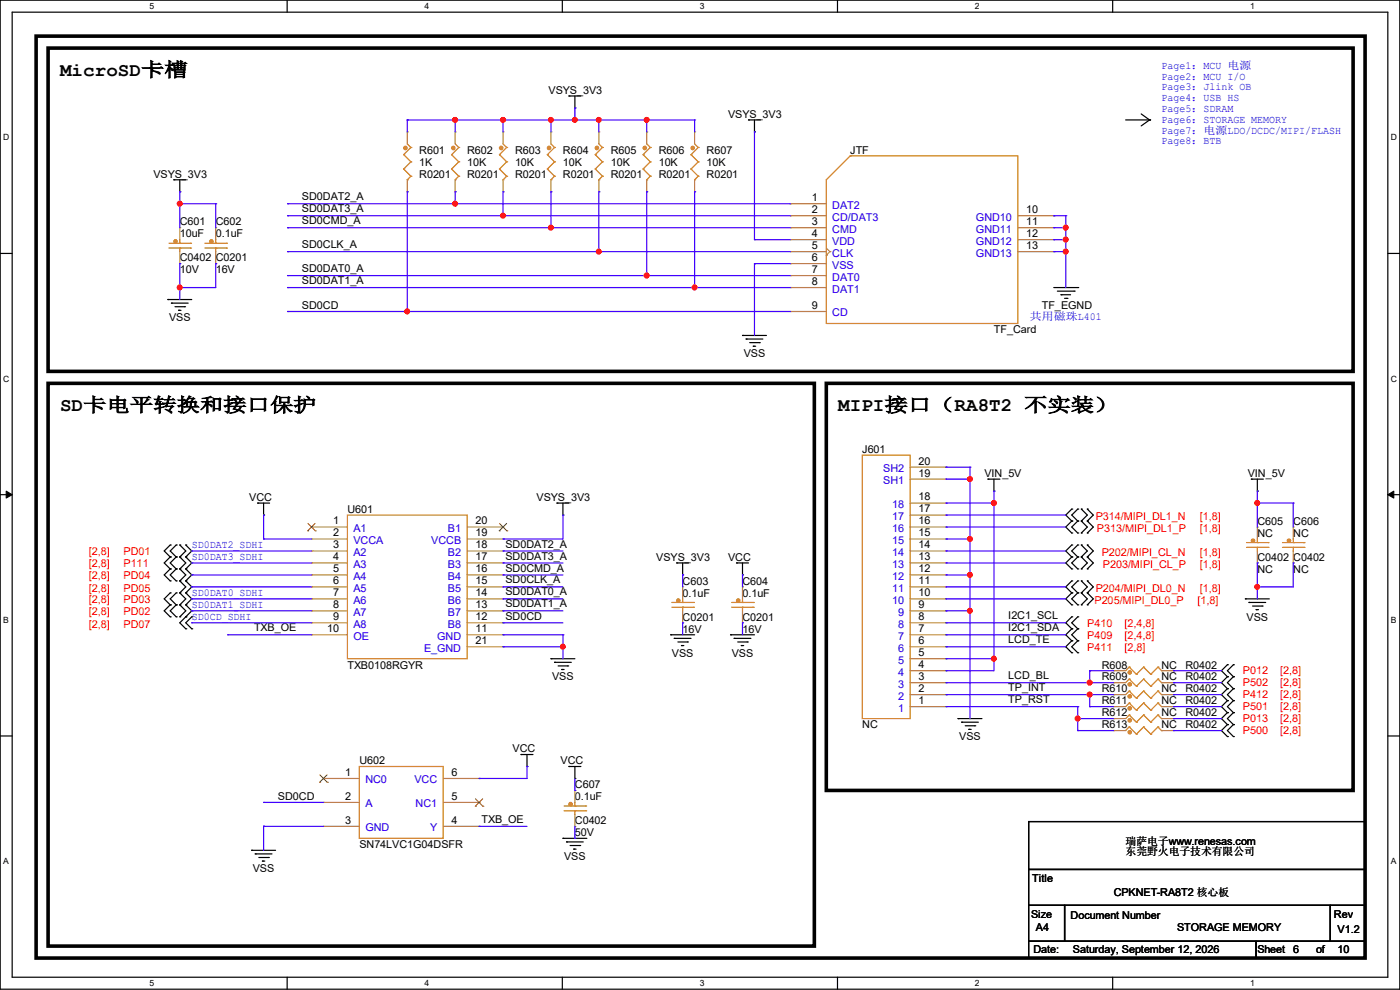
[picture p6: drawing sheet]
<svg xmlns="http://www.w3.org/2000/svg" width="297mm" height="210mm" viewBox="0 0 297 210" stroke-linecap="round" stroke-linejoin="round" font-family="sans-serif">
<path d="M0 0h297v209.8h-297zM2.6 2.6h291.8v204.7h-291.8z" fill="none" stroke="#000" stroke-width=".25"/>
<g fill="#fff">
<path d="M31.7 .3h1v2h-1z"/>
<path d="M31.7 207.6h1v1.9h-1z"/>
</g>
<path d="M60.9 0v2.6M60.9 207.3v2.5" fill="none" stroke="#000" stroke-width=".25"/>
<g fill="#fff">
<path d="M90.1 .3h1v2h-1z"/>
<path d="M90.1 207.6h1v1.9h-1z"/>
</g>
<path d="M119.3 0v2.6M119.3 207.3v2.5" fill="none" stroke="#000" stroke-width=".25"/>
<g fill="#fff">
<path d="M148.5 .3h.9v2h-.9z"/>
<path d="M148.5 207.6h.9v1.9h-.9z"/>
</g>
<path d="M177.7 0v2.6M177.7 207.3v2.5" fill="none" stroke="#000" stroke-width=".25"/>
<g fill="#fff">
<path d="M206.8 .3h1v2h-1z"/>
<path d="M206.8 207.6h1v1.9h-1z"/>
</g>
<path d="M236.1 0v2.6M236.1 207.3v2.5" fill="none" stroke="#000" stroke-width=".25"/>
<g fill="#fff">
<path d="M265.2 .3h1v2h-1z"/>
<path d="M265.2 207.6h1v1.9h-1z"/>
<path d="M.7 28.2h1.2v1.9h-1.2z"/>
<path d="M295.1 28.2h1.2v1.9h-1.2z"/>
<path d="M.7 79.3h1.2v2h-1.2z"/>
<path d="M295.1 79.3h1.2v2h-1.2z"/>
</g>
<path d="M0 53.8h2.6M294.4 53.8h2.6" fill="none" stroke="#000" stroke-width=".25"/>
<g fill="#fff">
<path d="M.7 130.5h1.2v2h-1.2z"/>
<path d="M295.1 130.5h1.1v2h-1.1z"/>
</g>
<path d="M0 104.9h2.6M294.4 104.9h2.6" fill="none" stroke="#000" stroke-width=".25"/>
<path d="M1.3 104.2l1.3 .7-1.3 .8zM294.4 104.9l1.3-.7v1.5z" fill="#000" stroke="#000" stroke-width=".21"/>
<g fill="#fff">
<path d="M.7 181.7h1.2v2h-1.2z"/>
<path d="M295.1 181.7h1.1v2h-1.1z"/>
</g>
<g fill="none" stroke="#000" stroke-width=".25">
<path d="M36.9 38.1h.1M36.9 38.1h2.5M38.1 38.1v2.6M120.7 20.4h.1M120.7 20.4h2.5M122 22.9h.1M122 20.4v2.5M158.8 25.4h.1M158.8 25.4h2.5M160.1 28h.1M160.1 25.4v2.6M238.8 25.4h5.1"/>
<path d="M242.1 24.2l1.8 1.2M243.9 25.4h.1M243.9 25.4l-1.8 1.3M38.1 40.7h.1M35.6 63.5h.1M35.6 63.5h5.1M36.4 64.3h.1M36.4 64.3h3.5M37.1 65.1h2.1M37.9 65.8h.1M37.9 65.8h.5M39.2 65.1h.1"/>
<path d="M157.5 71.2h.1M157.5 71.2h5.1M158.3 71.9h.1M158.3 71.9h3.5M159 72.7h2.1M159.8 73.4h.1M159.8 73.4h.5M161.1 72.7h.1M223.6 61h5M224.3 61.8h3.6M225.1 62.5h.1M225.1 62.5h2"/>
<path d="M225.8 63.3h.6M226.4 63.3h.1M227.9 61.8h.1M228.6 61h.1M36.1 115.6h.1M36.1 118.2h.1M36.1 115.6l-1.3 1.3 1.3 1.3M36.1 118.2l-1.3 1.2 1.3 1.3M37.4 118.2h.1M37.4 115.6h.1M37.4 115.6l-1.3 1.3 1.3 1.3M37.4 118.2l-1.3 1.2 1.3 1.3"/>
<path d="M38.1 118.2h.1M38.1 115.6h.1M38.1 115.6l1.3 1.3-1.3 1.3M38.1 118.2l1.3 1.2-1.3 1.3M39.4 115.6h.1M39.4 118.2h.1M39.4 115.6l1.3 1.3-1.3 1.3M39.4 118.2l1.3 1.2-1.3 1.3M54.7 106.7h.1M54.7 106.7h2.5M55.9 109.3h.1M55.9 106.7v2.6"/>
<path d="M118.2 106.7h.1M118.2 106.7h2.5M119.4 109.3h.1M119.4 106.7v2.6M143.6 119.4h.1M143.6 119.4h2.5M144.8 119.4v2.6M156.3 119.4h.1M156.3 119.4h2.5M157.5 119.4v2.6M209.6 101.6h.1M209.6 101.6h2.5"/>
<path d="M210.9 104.2h.1M210.9 101.6v2.6M227.4 118.2h.1M227.4 108h.1M227.4 110.5h.1M227.4 115.6h.1M227.4 113.1h.1M227.4 118.2l-1.3 1.2 1.3 1.3M227.4 108l-1.3 1.3 1.3 1.2M227.4 115.6l-1.3 1.3 1.3 1.3M227.4 110.5l-1.3 1.3 1.3 1.3M228.6 118.2h.1"/>
<path d="M228.6 110.5h.1M228.6 108h.1M228.6 115.6h.1M228.6 113.1h.1M228.6 118.2l-1.2 1.2 1.2 1.3M228.6 108l-1.2 1.3 1.2 1.2M228.6 115.6l-1.2 1.3 1.2 1.3M228.6 110.5l-1.2 1.3 1.2 1.3M229.4 118.2h.1M229.4 110.5h.1M229.4 108h.1M229.4 115.6h.1"/>
<path d="M229.4 113.1h.1M229.4 118.2l1.3 1.2-1.3 1.3M229.4 108l1.3 1.3-1.3 1.2M229.4 115.6l1.3 1.3-1.3 1.3M229.4 110.5l1.3 1.3-1.3 1.3M230.7 118.2h.1M230.7 108h.1M230.7 110.5h.1M230.7 115.6h.1M230.7 113.1h.1M230.7 118.2l1.2 1.2-1.2 1.3M230.7 108l1.2 1.3-1.2 1.2"/>
<path d="M230.7 115.6l1.2 1.3-1.2 1.3M230.7 110.5l1.2 1.3-1.2 1.3M265.5 101.6h.1M265.5 101.6h2.5M266.7 104.2h.1M266.7 101.6v2.6M36.1 120.7h.1M36.1 128.3h.1M36.1 130.9h.1M36.1 125.8h.1M36.1 123.2h.1M36.1 128.3l-1.3 1.3 1.3 1.3"/>
<path d="M36.1 125.8l-1.3 1.2 1.3 1.3M36.1 120.7l-1.3 1.3 1.3 1.2M37.4 120.7h.1M37.4 130.9h.1M37.4 128.3h.1M37.4 125.8h.1M37.4 123.2h.1M37.4 128.3l-1.3 1.3 1.3 1.3M37.4 125.8l-1.3 1.2 1.3 1.3M37.4 120.7l-1.3 1.3 1.3 1.2M38.1 120.7h.1M38.1 130.9h.1"/>
<path d="M38.1 128.3h.1M38.1 125.8h.1M38.1 123.2h.1M38.1 128.3l1.3 1.3-1.3 1.3M38.1 125.8l1.3 1.2-1.3 1.3M38.1 120.7l1.3 1.3-1.3 1.2M38.1 123.2l1.3 1.3-1.3 1.3M39.4 120.7h.1M39.4 128.3h.1M39.4 130.9h.1M39.4 125.8h.1M39.4 123.2h.1"/>
<path d="M39.4 133.4h.1M39.4 128.3l1.3 1.3-2.6 2.5 1.3 1.3M39.4 125.8l1.3 1.2-1.3 1.3M39.4 120.7l1.3 1.3-1.3 1.2M39.4 123.2l1.3 1.3-1.3 1.3M40.7 130.9h.1M40.7 133.4h.1M40.7 130.9l-1.3 1.2 1.3 1.3M116.9 139.7h.1M116.9 139.7h5.1M142.3 134.7h.1M142.3 134.7h5.1"/>
<path d="M143 135.4h.1M143 135.4h3.6M143.8 136.2h2M144.6 136.9h.1M144.6 136.9h.5M144.8 122h.1M145.8 136.2h.1M155 134.7h.1M155 134.7h5.1M155.7 135.4h.1M155.7 135.4h3.6M156.5 136.2h2"/>
<path d="M157.3 136.9h.1M157.3 136.9h.5M157.5 122h.1M158.5 136.2h.1M227.4 130.9h.1M227.4 133.4h.1M227.4 135.9h.1M227.4 138.5h.1M227.4 120.7h.1M227.4 125.8h.1M227.4 128.3h.1M227.4 123.2h.1"/>
<path d="M227.4 130.9l-1.3 1.2 1.3 1.3M227.4 133.4l-1.3 1.3 1.3 1.2M227.4 135.9l-1.3 1.3 1.3 1.3M227.4 125.8l-1.3 1.2 1.3 1.3M227.4 123.2l-1.3 1.3 1.3 1.3M228.6 133.4h.1M228.6 130.9h.1M228.6 135.9h.1M228.6 138.5h.1M228.6 120.7h.1M228.6 128.3h.1M228.6 125.8h.1"/>
<path d="M228.6 123.2h.1M228.6 130.9l-1.2 1.2 1.2 1.3M228.6 133.4l-1.2 1.3 1.2 1.2M228.6 135.9l-1.2 1.3 1.2 1.3M228.6 125.8l-1.2 1.2 1.2 1.3M228.6 123.2l-1.2 1.3 1.2 1.3M229.4 120.7h.1M229.4 128.3h.1M229.4 125.8h.1M229.4 123.2h.1M229.4 125.8l1.3 1.2-1.3 1.3M229.4 123.2l1.3 1.3-1.3 1.3"/>
<path d="M230.7 120.7h.1M230.7 125.8h.1M230.7 128.3h.1M230.7 123.2h.1M230.7 125.8l1.2 1.2-1.2 1.3M230.7 123.2l1.2 1.3-1.2 1.3M264.2 127h.1M264.2 127h5.1M265 127.8h.1M265 127.8h3.5M265.7 128.6h2.1M266.5 129.3h.1"/>
<path d="M266.5 129.3h.5M267.8 128.6h.1M0 156.1h2.6M117.6 140.5h.1M117.6 140.5h3.6M118.4 141.3h2M119.2 142h.1M119.2 142h.5M120.4 141.3h.1M203.2 152.4h.1M203.2 152.4h5.1M204 153.2h.1"/>
<path d="M204 153.2h3.6M204.8 154h2M205.5 154.7h.1M205.5 154.7h.5M206.8 154h.1M260.4 146.1h.1M260.4 148.6h.1M260.4 151.2h.1M260.4 153.7h.1M260.4 143.6h.1M260.4 141h.1M260.4 156.3h.1"/>
<path d="M260.4 146.1l-1.3 1.3 1.3 1.2M260.4 151.2l-1.3 1.2 1.3 1.3M260.4 143.6l-1.3 1.2 1.3 1.3M260.4 141l-1.3 1.3 1.3 1.3M260.4 153.7l-1.3 1.3 1.3 1.3M260.4 148.6l-1.3 1.3 1.3 1.3M261.7 148.6h.1M261.7 146.1h.1M261.7 153.7h.1M261.7 151.2h.1M261.7 143.6h.1M261.7 141h.1"/>
<path d="M261.7 156.3h.1M261.7 146.1l-1.3 1.3 1.3 1.2M261.7 151.2l-1.3 1.2 1.3 1.3M261.7 143.6l-1.3 1.2 1.3 1.3M261.7 141l-1.3 1.3 1.3 1.3M261.7 153.7l-1.3 1.3 1.3 1.3M261.7 148.6l-1.3 1.3 1.3 1.3M294.4 156.1h2.6M110.5 160.1h.1M110.5 160.1h2.6M111.8 162.6h.1M111.8 160.1v2.5"/>
<path d="M119.4 177.8h.1M119.4 177.8h5.1M120.2 178.6h.1M120.2 178.6h3.5M120.7 162.6h.1M120.7 162.6h2.5M120.9 179.4h2.1M122 165.1h.1M122 162.6v2.5M123 179.4h.1M218.2 174.3h71.4v10.1h-71.4zM53.4 180.4h.1"/>
<path d="M53.4 180.4h5.1M54.1 181.1h.1M54.1 181.1h3.6M54.9 181.9h2M55.7 182.7h.1M55.7 182.7h.5M56.9 181.9h.1M121.7 180.1h.1M121.7 180.1h.5M218.2 184.4h71.4v7.7h-71.4zM218.2 192.1h7.6v7.6h-7.6zM218.2 199.7h48.3v3.5h-48.3z"/>
<path d="M225.8 192.1h56.4v7.6h-56.4zM266.5 199.7h23.1v3.5h-23.1zM282.2 192.1h7.4v7.6h-7.4z"/>
</g>
<path d="M7.7 7.7h281.9v195.5h-281.9zM10.2 10.2h276.9v68.6h-276.9zM10.2 81.3h162.6v119.4h-162.6zM175.3 81.3h111.8v86.4h-111.8z" fill="none" stroke="#000" stroke-width=".76"/>
<g fill="none" stroke="#cc8006" stroke-width=".25">
<path d="M85.6 32.8h.1M85.6 35.9h.1M85.6 32.8l1.6 1.5M85.6 35.9l1.6 1.5M86.4 38.1h.1M86.4 30.5l.8 .8M87.2 31.3h.1M87.2 34.3h.1M87.2 37.4h.1M87.2 31.3l-1.6 1.5M87.2 34.3l-1.6 1.6M87.2 37.4l-.8 .7"/>
<path d="M95.8 32.8h.1M95.8 35.9h.1M95.8 32.8l1.5 1.5M95.8 35.9l1.5 1.5M96.6 38.1h.1M96.6 30.5l.7 .8M97.3 31.3h.1M97.3 34.3h.1M97.3 37.4h.1M97.3 31.3l-1.5 1.5M97.3 34.3l-1.5 1.6M97.3 37.4l-.7 .7"/>
<path d="M106 32.8h.1M106 35.9h.1M106 32.8l1.5 1.5M106 35.9l1.5 1.5M106.7 38.1h.1M106.7 30.5l.8 .8M107.5 31.3h.1M107.5 34.3h.1M107.5 37.4h.1M107.5 31.3l-1.5 1.5M107.5 34.3l-1.5 1.6M107.5 37.4l-.8 .7"/>
<path d="M116.1 32.8h.1M116.1 35.9h.1M116.1 32.8l1.5 1.5M116.1 35.9l1.5 1.5M116.9 38.1h.1M116.9 30.5l.7 .8M117.6 31.3h.1M117.6 34.3h.1M117.6 37.4h.1M117.6 31.3l-1.5 1.5M117.6 34.3l-1.5 1.6M117.6 37.4l-.7 .7"/>
<path d="M126.3 32.8h.1M126.3 35.9h.1M126.3 32.8l1.5 1.5M126.3 35.9l1.5 1.5M127 38.1h.1M127 30.5l.8 .8M127.8 31.3h.1M127.8 34.3h.1M127.8 37.4h.1M127.8 31.3l-1.5 1.5M127.8 34.3l-1.5 1.6M127.8 37.4l-.8 .7"/>
<path d="M136.4 32.8h.1M136.4 35.9h.1M136.4 32.8l1.6 1.5M136.4 35.9l1.6 1.5M137.2 38.1h.1M137.2 30.5l.8 .8M138 31.3h.1M138 34.3h.1M138 37.4h.1M138 31.3l-1.6 1.5M138 34.3l-1.6 1.6M138 37.4l-.8 .7"/>
<path d="M146.6 32.8h.1M146.6 35.9h.1M146.6 32.8l1.5 1.5M146.6 35.9l1.5 1.5M147.4 38.1h.1M147.4 30.5l.7 .8M148.1 31.3h.1M148.1 34.3h.1M148.1 37.4h.1M148.1 31.3l-1.5 1.5M148.1 34.3l-1.5 1.6M148.1 37.4l-.7 .7"/>
<path d="M175.3 38.1l5.1-5h35.5v35.5h-40.6zM180.4 33.1h.1M35.9 52.6h4.5M35.9 51.6h4.5M38.1 52.6h.1M38.1 51.6h.1M38.1 50.8v.8M38.1 52.6v.8M40.4 52.6h.1M40.4 51.6h.1M43.5 52.6h4.5M43.5 51.6h4.5"/>
<path d="M45.8 52.6h.1M45.8 51.6h.1M45.8 50.8v.8M45.8 52.6v.8M48 52.6h.1M48 51.6h.1M182.9 96.6h10.2v55.8h-10.2zM73.7 109.3h25.4v30.4h-25.4zM264.5 116.1h4.5M264.5 115.1h4.5M266.7 116.1h.1M266.7 115.1h.1"/>
<path d="M266.7 114.3v.8M266.7 116.1v.8M269 116.1h.1M269 115.1h.1M272.1 116.1h4.5M272.1 115.1h4.5M274.4 116.1h.1M274.4 115.1h.1M274.4 114.3v.8M274.4 116.1v.8M276.6 116.1h.1M276.6 115.1h.1"/>
<path d="M142.5 128.8h4.6M142.5 127.8h4.6M144.8 128.8h.1M144.8 127.8h.1M144.8 127v.8M144.8 128.8v.8M147.1 128.8h.1M147.1 127.8h.1M155.2 128.8h4.6M155.2 127.8h4.6M157.5 128.8h.1M157.5 127.8h.1"/>
<path d="M157.5 127v.8M157.5 128.8v.8M159.8 128.8h.1M159.8 127.8h.1M239.6 144.1h.1M239.6 149.1h.1M239.6 154.2h.1M239.6 141.5h.1M239.6 146.6h.1M239.6 151.7h.1M239.6 144.1l-.8 .7M239.6 144.1l1.5 1.5"/>
<path d="M239.6 149.1l-.8 .8M239.6 149.1l1.5 1.6M239.6 154.2l-.8 .8M239.6 154.2l1.5 1.5M239.6 141.5l-.8 .8M239.6 141.5l1.5 1.5M239.6 146.6l-.8 .8M239.6 146.6l1.5 1.5M239.6 151.7l-.8 .7M239.6 151.7l1.5 1.5M241.1 145.6h.1M241.1 150.7h.1"/>
<path d="M241.1 155.7h.1M241.1 143h.1M241.1 148.1h.1M241.1 153.2h.1M242.6 144.1h.1M242.6 149.1h.1M242.6 154.2h.1M242.6 141.5h.1M242.6 146.6h.1M242.6 151.7h.1M242.6 144.1l-1.5 1.5M242.6 144.1l1.5 1.5"/>
<path d="M242.6 149.1l-1.5 1.6M242.6 149.1l1.5 1.6M242.6 154.2l-1.5 1.5M242.6 154.2l1.5 1.5M242.6 141.5l-1.5 1.5M242.6 141.5l1.5 1.5M242.6 146.6l-1.5 1.5M242.6 146.6l1.5 1.5M242.6 151.7l-1.5 1.5M242.6 151.7l1.5 1.5M244.1 145.6h.1M244.1 150.7h.1"/>
<path d="M244.1 155.7h.1M244.1 143h.1M244.1 148.1h.1M244.1 153.2h.1M245.7 144.1h.1M245.7 149.1h.1M245.7 154.2h.1M245.7 141.5h.1M245.7 146.6h.1M245.7 151.7h.1M245.7 144.1l-1.6 1.5M245.7 144.1l.7 .7"/>
<path d="M245.7 149.1l-1.6 1.6M245.7 149.1l.7 .8M245.7 154.2l-1.6 1.5M245.7 154.2l.7 .8M245.7 141.5l-1.6 1.5M245.7 141.5l.7 .8M245.7 146.6l-1.6 1.5M245.7 146.6l.7 .8M245.7 151.7l-1.6 1.5M245.7 151.7l.7 .7M246.4 144.8h.1M246.4 149.9h.1"/>
<path d="M246.4 155h.1M246.4 142.3h.1M246.4 147.4h.1M246.4 152.4h.1M76.2 162.6h17.8v15.2h-17.8zM119.7 172h4.5M119.7 171h4.5M122 172h.1M122 171h.1M122 170.2v.8M122 172v.8M124.2 172h.1"/>
<path d="M124.2 171h.1"/>
</g>
<g fill="#cc8006" stroke="#cc8006" stroke-width=".25">
<circle cx="239.7" cy="145.2" r=".36"/>
<circle cx="37.2" cy="51.2" r=".36"/>
<circle cx="126.6" cy="31.4" r=".36"/>
<circle cx="239.7" cy="150.3" r=".36"/>
<circle cx="147" cy="31.4" r=".36"/>
<circle cx="239.7" cy="155.3" r=".36"/>
<circle cx="86" cy="31.4" r=".36"/>
<circle cx="106.3" cy="31.4" r=".36"/>
<circle cx="156.6" cy="127.4" r=".36"/>
<circle cx="136.8" cy="31.4" r=".36"/>
<circle cx="239.7" cy="142.6" r=".36"/>
<circle cx="121.1" cy="170.6" r=".36"/>
<circle cx="239.7" cy="147.7" r=".36"/>
<circle cx="273.5" cy="114.7" r=".36"/>
<circle cx="143.9" cy="127.4" r=".36"/>
<circle cx="96.2" cy="31.4" r=".36"/>
<circle cx="44.9" cy="51.2" r=".36"/>
<circle cx="239.7" cy="152.8" r=".36"/>
<circle cx="116.5" cy="31.4" r=".36"/>
<circle cx="265.8" cy="114.7" r=".36"/>
</g>
<g fill="none" stroke="#a84" stroke-width=".25">
<path d="M86.4 28h.1M86.4 28v2.5M86.4 38.1v2.6M96.6 28h.1M96.6 28v2.5M96.6 38.1v2.6M106.7 28h.1M106.7 28v2.5M106.7 38.1v2.6M116.9 28h.1M116.9 28v2.5M116.9 38.1v2.6"/>
<path d="M127 28h.1M127 28v2.5M127 38.1v2.6M137.2 28h.1M137.2 28v2.5M137.2 38.1v2.6M147.4 28h.1M147.4 28v2.5M147.4 38.1v2.6M38.1 48.3h.1M38.1 55.9h.1M38.1 48.3v2.5"/>
<path d="M38.1 53.4v2.5M45.8 48.3h.1M45.8 55.9h.1M45.8 48.3v2.5M45.8 53.4v2.5M86.4 40.7h.1M96.6 40.7h.1M106.7 40.7h.1M116.9 40.7h.1M127 40.7h.1M137.2 40.7h.1M147.4 40.7h.1"/>
<path d="M167.7 43.2h.1M167.7 45.8h.1M167.7 48.3h.1M167.7 50.8h.1M167.7 53.4h.1M167.7 55.9h.1M167.7 58.5h.1M167.7 43.2h7.6M167.7 45.8h7.6M167.7 48.3h7.6M167.7 50.8h7.6M167.7 53.4h7.6"/>
<path d="M167.7 55.9h7.6M167.7 58.5h7.6M175.3 54.1h.1M175.3 52.6l.8 .8M176.1 53.4h.1M176.1 53.4l-.8 .7M215.9 45.8h7.7M215.9 48.3h7.7M215.9 50.8h7.7M215.9 53.4h7.7M223.6 50.8h.1M223.6 48.3h.1"/>
<path d="M223.6 45.8h.1M223.6 53.4h.1M167.7 61h.1M167.7 66.1h.1M167.7 61h7.6M167.7 66.1h7.6M193.1 99.1h7.6M200.7 99.1h.1M66.1 111.8h.1M66.1 114.3h.1M66.1 116.9h.1M66.1 119.4h.1"/>
<path d="M66.1 119.4h7.6M66.1 116.9h7.6M66.1 114.3h7.6M66.1 111.8h7.6M99.1 119.4h7.6M99.1 116.9h7.6M99.1 114.3h7.6M99.1 111.8h7.6M106.7 119.4h.1M106.7 116.9h.1M106.7 114.3h.1M106.7 111.8h.1"/>
<path d="M193.1 119.4h7.6M193.1 116.9h7.6M193.1 114.3h7.6M193.1 111.8h7.6M193.1 109.3h7.6M193.1 106.7h7.6M193.1 101.6h7.6M200.7 119.4h.1M200.7 116.9h.1M200.7 114.3h.1M200.7 111.8h.1M200.7 109.3h.1"/>
<path d="M200.7 106.7h.1M200.7 101.6h.1M266.7 111.8h.1M266.7 119.4h.1M266.7 111.8v2.5M266.7 116.9v2.5M274.4 111.8h.1M274.4 119.4h.1M274.4 111.8v2.5M274.4 116.9v2.5M66.1 122h.1M66.1 124.5h.1"/>
<path d="M66.1 127h.1M66.1 129.6h.1M66.1 132.1h.1M66.1 134.7h.1M66.1 134.7h7.6M66.1 132.1h7.6M66.1 129.6h7.6M66.1 127h7.6M66.1 124.5h7.6M66.1 122h7.6M99.1 137.2h7.6M99.1 134.7h7.6"/>
<path d="M99.1 132.1h7.6M99.1 129.6h7.6M99.1 127h7.6M99.1 124.5h7.6M99.1 122h7.6M106.7 134.7h.1M106.7 132.1h.1M106.7 129.6h.1M106.7 127h.1M106.7 124.5h.1M106.7 122h.1M106.7 137.2h.1"/>
<path d="M144.8 124.5h.1M144.8 132.1h.1M144.8 124.5v2.5M144.8 129.6v2.5M157.5 124.5h.1M157.5 132.1h.1M157.5 124.5v2.5M157.5 129.6v2.5M193.1 139.7h7.6M193.1 137.2h7.6M193.1 134.7h7.6M193.1 132.1h7.6"/>
<path d="M193.1 129.6h7.6M193.1 127h7.6M193.1 124.5h7.6M193.1 122h7.6M200.7 139.7h.1M200.7 137.2h.1M200.7 134.7h.1M200.7 132.1h.1M200.7 129.6h.1M200.7 127h.1M200.7 124.5h.1M200.7 122h.1"/>
<path d="M193.1 144.8h7.6M193.1 149.9h7.6M193.1 147.4h7.6M193.1 142.3h7.6M200.7 149.9h.1M200.7 147.4h.1M200.7 144.8h.1M200.7 142.3h.1M236.3 144.8h.1M236.3 149.9h.1M236.3 155h.1M236.3 142.3h.1"/>
<path d="M236.3 147.4h.1M236.3 152.4h.1M236.3 144.8h2.5M236.3 149.9h2.5M236.3 147.4h2.5M236.3 142.3h2.5M236.3 155h2.5M236.3 152.4h2.5M246.4 144.8h2.6M246.4 149.9h2.6M246.4 147.4h2.6M246.4 142.3h2.6"/>
<path d="M246.4 155h2.6M246.4 152.4h2.6M249 144.8h.1M249 149.9h.1M249 155h.1M249 142.3h.1M249 147.4h.1M249 152.4h.1M68.6 165.1h.1M68.6 170.2h.1M68.6 175.3h.1M68.6 165.1h7.6"/>
<path d="M68.6 170.2h7.6M68.6 175.3h7.6M94 165.1h7.6M94 170.2h7.6M94 175.3h7.6M101.6 175.3h.1M101.6 170.2h.1M101.6 165.1h.1M122 167.7h.1M122 175.3h.1M122 167.7v2.5M122 172.8v2.5"/>
</g>
<g fill="none" stroke="#804000" stroke-width=".21">
<path d="M65.3 112.6h.1M65.3 111l1.6 1.6M66.8 111l-1.5 1.6M66.9 112.6h.1M105.9 112.6h.1M106 111l1.5 1.6M107.5 111l-1.6 1.6M107.5 112.6h.1M67.8 165.9h.1M67.9 164.4l1.5 1.5M69.4 164.4l-1.6 1.5M69.4 165.9h.1"/>
<path d="M100.8 171h.1M100.9 169.5l1.5 1.5M102.4 169.5l-1.6 1.5M102.4 171h.1"/>
</g>
<g fill="none" stroke="#4200ff" stroke-width=".25">
<path d="M86.4 25.4h.1M86.4 25.4h61M86.4 25.4v2.6M96.6 25.4h.1M96.6 25.4v2.6M106.7 25.4h.1M106.7 25.4v2.6M116.9 25.4h.1M116.9 25.4v2.6M122 22.9h.1M122 25.4h.1M122 22.9v2.5"/>
<path d="M127 25.4h.1M127 25.4v2.6M137.2 25.4h.1M137.2 25.4v2.6M147.4 25.4h.1M147.4 25.4v2.6M160.1 28h.1M160.1 28v22.8M38.1 43.2h.1M38.1 40.7h.1M38.1 55.9h.1M38.1 43.2h7.7"/>
<path d="M38.1 40.7v7.6M38.1 55.9v7.6M45.8 43.2h.1M45.8 55.9h.1M45.8 55.9v5.1h-7.7M45.8 43.2v5.1M61 43.2h.1M61 45.8h.1M61 48.3h.1M61 53.4h.1M61 58.5h.1M61 43.2h106.7"/>
<path d="M61 45.8h106.7M61 48.3h106.7M61 53.4h106.7M61 58.5h106.7M86.4 40.7h.1M86.4 40.7v25.4M96.6 43.2h.1M96.6 40.7h.1M96.6 40.7v2.5M106.7 45.8h.1M106.7 40.7h.1M106.7 40.7v5.1"/>
<path d="M116.9 48.3h.1M116.9 40.7h.1M116.9 40.7v7.6M127 53.4h.1M127 40.7h.1M127 40.7v12.7M137.2 40.7h.1M137.2 58.5h.1M137.2 40.7v17.8M147.4 40.7h.1M147.4 40.7v20.3M160.1 55.9h.1"/>
<path d="M160.1 50.8h.1M160.1 55.9v15.3M160.1 55.9h7.6M160.1 50.8h7.6M223.6 48.3h.1M223.6 45.8h.1M223.6 53.4h.1M223.6 50.8h.1M223.6 45.8h2.5M223.6 48.3h2.5M223.6 53.4h2.5M223.6 50.8h2.5"/>
<path d="M226.1 48.3h.1M226.1 45.8h.1M226.1 53.4h.1M226.1 50.8h.1M226.1 45.8v15.2M38.1 61h.1M61 61h.1M61 66.1h.1M61 61h106.7M61 66.1h106.7M86.4 66.1h.1M147.4 61h.1"/>
<path d="M200.7 99.1h.1M200.7 99.1h5.1M205.8 99.1h.1M205.8 99.1v53.3M40.7 116.9h.1M40.7 119.4h.1M40.7 116.9h25.4M40.7 119.4h25.4M55.9 114.3h.1M55.9 109.3h.1M55.9 114.3h10.2M55.9 109.3v5"/>
<path d="M106.7 119.4h.1M106.7 116.9h.1M106.7 114.3h.1M106.7 116.9h12.7M106.7 119.4h12.7M119.4 109.3h.1M119.4 109.3v5h-12.7M200.7 114.3h.1M200.7 109.3h.1M200.7 111.8h.1M200.7 106.7h.1M200.7 116.9h.1"/>
<path d="M200.7 119.4h.1M200.7 101.6h.1M200.7 114.3h5.1M200.7 109.3h25.4M200.7 111.8h25.4M200.7 106.7h10.2M200.7 116.9h25.4M200.7 119.4h25.4M200.7 101.6h5.1M205.8 114.3h.1M205.8 101.6h.1M210.9 106.7h.1"/>
<path d="M210.9 104.2h.1M210.9 104.2v38.1h-10.2M266.7 106.7h.1M266.7 104.2h.1M266.7 119.4h.1M266.7 106.7h7.7M266.7 104.2v7.6M266.7 119.4v7.6M274.4 119.4h.1M274.4 106.7h.1M274.4 119.4v5.1h-7.7M274.4 106.7v5.1"/>
<path d="M40.7 122h.1M40.7 124.5h.1M40.7 127h.1M40.7 129.6h.1M40.7 132.1h.1M40.7 129.6h25.4M40.7 122h25.4M40.7 124.5h25.4M40.7 127h25.4M40.7 132.1h25.4M48.3 134.7h.1M48.3 134.7h17.8"/>
<path d="M106.7 134.7h.1M106.7 137.2h.1M106.7 124.5h.1M106.7 127h.1M106.7 129.6h.1M106.7 122h.1M106.7 132.1h.1M106.7 129.6h12.7M106.7 122h12.7M106.7 137.2h12.7M106.7 124.5h12.7M106.7 127h12.7"/>
<path d="M106.7 132.1h12.7M106.7 134.7h12.7M119.4 134.7h.1M119.4 137.2h.1M119.4 134.7v5M144.8 122h.1M144.8 132.1h.1M144.8 122v2.5M144.8 132.1v2.6M157.5 132.1h.1M157.5 122h.1M157.5 122v2.5"/>
<path d="M157.5 132.1v2.6M200.7 129.6h.1M200.7 122h.1M200.7 137.2h.1M200.7 124.5h.1M200.7 127h.1M200.7 132.1h.1M200.7 134.7h.1M200.7 139.7h.1M200.7 129.6h5.1M200.7 122h5.1M200.7 137.2h25.4"/>
<path d="M200.7 124.5h25.4M200.7 127h25.4M200.7 132.1h25.4M200.7 134.7h25.4M200.7 139.7h10.2M205.8 129.6h.1M205.8 122h.1M210.9 139.7h.1M266.7 124.5h.1M200.7 142.3h.1M200.7 149.9h.1M200.7 144.8h.1"/>
<path d="M200.7 147.4h.1M200.7 144.8h35.6M200.7 149.9h27.9M200.7 147.4h35.6M228.6 149.9h.1M228.6 155h.1M228.6 152.4h.1M228.6 149.9v5.1M228.6 155h7.7M228.6 152.4h7.7M231.2 142.3h.1M231.2 144.8h.1"/>
<path d="M231.2 149.9h.1M231.2 147.4h.1M231.2 142.3h5.1M231.2 142.3v2.5M231.2 147.4v2.5M231.2 149.9h5.1M249 144.8h.1M249 142.3h.1M249 147.4h.1M249 152.4h.1M249 149.9h.1M249 155h.1"/>
<path d="M249 142.3h10.1M249 144.8h10.1M249 149.9h10.1M249 147.4h10.1M249 155h10.1M249 152.4h10.1M55.9 175.3h.1M55.9 170.2h.1M55.9 175.3v5.1M55.9 175.3h12.7M55.9 170.2h12.7M101.6 165.1h.1"/>
<path d="M101.6 175.3h.1M101.6 175.3h10.2M111.8 162.6h.1M111.8 162.6v2.5h-10.2M122 177.8h.1M122 167.7h.1M122 165.1v2.6M122 175.3v2.5"/>
</g>
<g fill="#f00" stroke="#f00" stroke-width=".25">
<circle cx="38.1" cy="43.2" r=".49"/>
<circle cx="38.1" cy="61" r=".49"/>
<circle cx="116.9" cy="25.4" r=".49"/>
<circle cx="106.7" cy="25.4" r=".49"/>
<circle cx="96.5" cy="43.2" r=".49"/>
<circle cx="116.9" cy="48.3" r=".49"/>
<circle cx="106.7" cy="45.7" r=".49"/>
<circle cx="127" cy="53.4" r=".49"/>
<circle cx="137.2" cy="58.4" r=".49"/>
<circle cx="127" cy="25.4" r=".49"/>
<circle cx="137.2" cy="25.4" r=".49"/>
<circle cx="226.1" cy="48.3" r=".49"/>
<circle cx="226.1" cy="53.4" r=".49"/>
<circle cx="226.1" cy="50.8" r=".49"/>
<circle cx="147.3" cy="61" r=".49"/>
<circle cx="86.4" cy="66.1" r=".49"/>
<circle cx="121.9" cy="25.4" r=".49"/>
<circle cx="96.5" cy="25.4" r=".49"/>
<circle cx="205.8" cy="129.6" r=".49"/>
<circle cx="205.8" cy="121.9" r=".49"/>
<circle cx="210.8" cy="139.7" r=".49"/>
<circle cx="210.8" cy="106.7" r=".49"/>
<circle cx="231.2" cy="144.8" r=".49"/>
<circle cx="231.2" cy="147.3" r=".49"/>
<circle cx="266.7" cy="106.7" r=".49"/>
<circle cx="266.7" cy="124.5" r=".49"/>
<circle cx="228.6" cy="152.4" r=".49"/>
<circle cx="205.8" cy="114.3" r=".49"/>
<circle cx="205.8" cy="101.6" r=".49"/>
<circle cx="119.4" cy="137.2" r=".49"/>
</g>
<g font-size="4.1">
<text x="12.7" y="16.2">MicroSD卡槽</text>
<text x="12.7" y="87.3">SD卡电平转换和接口保护</text>
<text x="177.8" y="87.3">MIPI接口（RA8T2 不实装）</text>
</g>
<g font-size="2.3" fill="#00f">
<text x="246.4" y="14.6">Page1：MCU 电源</text>
<text x="246.4" y="16.9">Page2：MCU I/O</text>
<text x="246.4" y="19.2">Page3：Jlink OB</text>
<text x="246.4" y="21.5">Page4：USB HS</text>
<text x="246.4" y="23.7">Page5：SDRAM</text>
<text x="246.4" y="26">Page6：STORAGE MEMORY</text>
<text x="246.4" y="28.3">Page7：电源LDO/DCDC/MIPI/FLASH</text>
<text x="246.4" y="30.6">Page8：BTB</text>
<text x="218.5" y="67.9">共用磁珠L401</text>
<text x="40.7" y="118.7">SD0DAT3_SDHI</text>
<text x="40.7" y="116.2">SD0DAT2_SDHI</text>
<text x="40.7" y="126.4">SD0DAT0_SDHI</text>
<text x="40.7" y="128.9">SD0DAT1_SDHI</text>
<text x="40.7" y="131.4">SD0CD_SDHI</text>
</g>
<g font-size="2.3">
<text x="116.4" y="19.9">VSYS_3V3</text>
<text x="154.5" y="25">VSYS_3V3</text>
<text x="88.9" y="32.6">R601</text>
<text x="88.9" y="35.1">1K</text>
<text x="99.1" y="32.6">R602</text>
<text x="99.1" y="35.1">10K</text>
<text x="109.3" y="32.6">R603</text>
<text x="109.3" y="35.1">10K</text>
<text x="119.4" y="32.6">R604</text>
<text x="119.4" y="35.1">10K</text>
<text x="129.6" y="32.6">R605</text>
<text x="129.6" y="35.1">10K</text>
<text x="139.7" y="32.6">R606</text>
<text x="139.7" y="35.1">10K</text>
<text x="149.9" y="32.6">R607</text>
<text x="149.9" y="35.1">10K</text>
<text x="180.4" y="32.6">JTF</text>
<text x="32.6" y="37.7">VSYS_3V3</text>
<text x="88.9" y="37.7">R0201</text>
<text x="99.1" y="37.7">R0201</text>
<text x="109.3" y="37.7">R0201</text>
<text x="119.4" y="37.7">R0201</text>
<text x="129.6" y="37.7">R0201</text>
<text x="139.7" y="37.7">R0201</text>
<text x="149.9" y="37.7">R0201</text>
<text x="38.1" y="47.8">C601</text>
<text x="45.8" y="47.8">C602</text>
<text x="64.1" y="42.5">SD0DAT2_A</text>
<text x="64.1" y="45">SD0DAT3_A</text>
<text x="64.1" y="47.6">SD0CMD_A</text>
<text x="172.3" y="42.7">1</text>
<text x="172.3" y="45.2">2</text>
<text x="172.3" y="47.8">3</text>
<text x="217.7" y="47.8">11</text>
<text x="217.7" y="45.2">10</text>
<text x="38.1" y="50.4">10uF</text>
<text x="45.8" y="50.4">0.1uF</text>
<text x="64.1" y="52.7">SD0CLK_A</text>
<text x="172.3" y="50.3">4</text>
<text x="172.3" y="52.8">5</text>
<text x="217.7" y="50.3">12</text>
<text x="217.7" y="52.8">13</text>
<text x="38.1" y="55.5">C0402</text>
<text x="38.1" y="58">10V</text>
<text x="45.8" y="55.5">C0201</text>
<text x="45.8" y="58">16V</text>
<text x="64.1" y="57.7">SD0DAT0_A</text>
<text x="172.3" y="55.4">6</text>
<text x="172.3" y="57.9">7</text>
<text x="64.1" y="60.3">SD0DAT1_A</text>
<text x="64.1" y="65.6">SD0CD</text>
<text x="172.3" y="60.5">8</text>
<text x="172.3" y="65.5">9</text>
<text x="221" y="65.6">TF_EGND</text>
<text x="35.9" y="68.2">VSS</text>
<text x="210.9" y="70.7">TF_Card</text>
<text x="157.8" y="75.8">VSS</text>
<text x="182.9" y="96.1">J601</text>
<text x="194.9" y="101.1">19</text>
<text x="194.9" y="98.6">20</text>
<text x="208.8" y="101.2">VIN_5V</text>
<text x="264.7" y="101.2">VIN_5V</text>
<text x="52.9" y="106.3">VCC</text>
<text x="113.8" y="106.3">VSYS_3V3</text>
<text x="194.9" y="106.2">18</text>
<text x="70.7" y="111.3">1</text>
<text x="70.7" y="113.8">2</text>
<text x="73.7" y="108.8">U601</text>
<text x="100.9" y="113.8">19</text>
<text x="100.9" y="111.3">20</text>
<text x="194.9" y="113.8">15</text>
<text x="194.9" y="111.3">16</text>
<text x="194.9" y="108.7">17</text>
<text x="266.7" y="111.3">C605</text>
<text x="266.7" y="113.9">NC</text>
<text x="274.4" y="111.3">C606</text>
<text x="274.4" y="113.9">NC</text>
<text x="70.7" y="116.3">3</text>
<text x="70.7" y="118.9">4</text>
<text x="100.9" y="118.9">17</text>
<text x="100.9" y="116.3">18</text>
<text x="107.2" y="118.7">SD0DAT3_A</text>
<text x="107.2" y="116.2">SD0DAT2_A</text>
<text x="139.2" y="119">VSYS_3V3</text>
<text x="154.5" y="119">VCC</text>
<text x="194.9" y="118.9">13</text>
<text x="194.9" y="116.3">14</text>
<text x="266.7" y="119">C0402</text>
<text x="274.4" y="119">C0402</text>
<text x="70.7" y="121.4">5</text>
<text x="70.7" y="124">6</text>
<text x="100.9" y="124">15</text>
<text x="100.9" y="121.4">16</text>
<text x="107.2" y="123.8">SD0CLK_A</text>
<text x="107.2" y="121.2">SD0CMD_A</text>
<text x="144.8" y="124">C603</text>
<text x="157.5" y="124">C604</text>
<text x="194.9" y="124">11</text>
<text x="194.9" y="121.4">12</text>
<text x="266.7" y="121.5">NC</text>
<text x="274.4" y="121.5">NC</text>
<text x="70.7" y="126.5">7</text>
<text x="70.7" y="129">8</text>
<text x="70.7" y="131.6">9</text>
<text x="100.9" y="131.6">12</text>
<text x="100.9" y="129">13</text>
<text x="100.9" y="126.5">14</text>
<text x="107.2" y="126.3">SD0DAT0_A</text>
<text x="107.2" y="128.9">SD0DAT1_A</text>
<text x="107.2" y="131.6">SD0CD</text>
<text x="144.8" y="126.6">0.1uF</text>
<text x="144.8" y="131.7">C0201</text>
<text x="157.5" y="126.6">0.1uF</text>
<text x="157.5" y="131.7">C0201</text>
<text x="194.9" y="131.6">8</text>
<text x="194.9" y="129">9</text>
<text x="194.9" y="126.5">10</text>
<text x="213.9" y="131.4">I2C1_SCL</text>
<text x="264.5" y="131.7">VSS</text>
<text x="53.9" y="133.9">TXB_OE</text>
<text x="69.4" y="134.1">10</text>
<text x="100.9" y="134.1">11</text>
<text x="100.9" y="136.7">21</text>
<text x="144.8" y="134.2">16V</text>
<text x="157.5" y="134.2">16V</text>
<text x="194.9" y="136.7">6</text>
<text x="194.9" y="134.1">7</text>
<text x="213.9" y="136.5">LCD_TE</text>
<text x="213.9" y="133.9">I2C1_SDA</text>
<text x="73.7" y="141.8">TXB0108RGYR</text>
<text x="142.5" y="139.3">VSS</text>
<text x="155.2" y="139.3">VSS</text>
<text x="194.9" y="141.7">4</text>
<text x="194.9" y="139.2">5</text>
<text x="233.7" y="141.8">R608</text>
<text x="246.4" y="141.8">NC</text>
<text x="251.5" y="141.8">R0402</text>
<text x="117.1" y="144.4">VSS</text>
<text x="194.9" y="149.4">1</text>
<text x="194.9" y="146.8">2</text>
<text x="194.9" y="144.3">3</text>
<text x="213.9" y="149.2">TP_RST</text>
<text x="213.9" y="144.1">LCD_BL</text>
<text x="213.9" y="146.6">TP_INT</text>
<text x="233.7" y="144.4">R609</text>
<text x="233.7" y="149.4">R611</text>
<text x="233.7" y="146.9">R610</text>
<text x="246.4" y="144.4">NC</text>
<text x="246.4" y="149.4">NC</text>
<text x="246.4" y="146.9">NC</text>
<text x="251.5" y="144.4">R0402</text>
<text x="251.5" y="149.4">R0402</text>
<text x="251.5" y="146.9">R0402</text>
<text x="182.9" y="154.5">NC</text>
<text x="233.7" y="154.5">R613</text>
<text x="233.7" y="152">R612</text>
<text x="246.4" y="154.5">NC</text>
<text x="246.4" y="152">NC</text>
<text x="251.5" y="154.5">R0402</text>
<text x="251.5" y="152">R0402</text>
<text x="108.8" y="159.6">VCC</text>
<text x="203.5" y="157.1">VSS</text>
<text x="73.2" y="164.6">1</text>
<text x="76.2" y="162.1">U602</text>
<text x="95.8" y="164.6">6</text>
<text x="118.9" y="162.1">VCC</text>
<text x="122" y="167.2">C607</text>
<text x="59" y="169.7">SD0CD</text>
<text x="73.2" y="169.7">2</text>
<text x="95.8" y="169.7">5</text>
<text x="122" y="169.8">0.1uF</text>
<text x="73.2" y="174.8">3</text>
<text x="76.2" y="179.9">SN74LVC1G04DSFR</text>
<text x="95.8" y="174.8">4</text>
<text x="102.2" y="174.6">TXB_OE</text>
<text x="122" y="174.8">C0402</text>
<text x="122" y="177.4">50V</text>
<text x="238.8" y="179.2">瑞萨电子www.renesas.com</text>
<text x="53.6" y="185">VSS</text>
<text x="119.7" y="182.5">VSS</text>
<text x="238.8" y="181.4">东莞野火电子技术有限公司</text>
<text x="219" y="187">Title</text>
<text x="236.3" y="190.1">CPKNET-RA8T2 核心板</text>
<text x="218.7" y="194.6">Size</text>
<text x="219.8" y="197.4">A4</text>
<text x="227.1" y="194.9">Document Number</text>
<text x="249.7" y="197.4">STORAGE MEMORY</text>
<text x="283" y="194.6">Rev</text>
<text x="283.8" y="197.9">V1.2</text>
<text x="219.2" y="202.3">Date:</text>
<text x="227.6" y="202.3">Saturday, September 12, 2026</text>
<text x="266.8" y="202.3">Sheet</text>
<text x="274.4" y="202.3">6</text>
<text x="279.2" y="202.3">of</text>
<text x="283.8" y="202.3">10</text>
</g>
<g font-size="2.3" fill="#00c">
<text x="176.6" y="44.3">DAT2</text>
<text x="176.6" y="46.8">CD/DAT3</text>
<text x="207.1" y="46.8">GND10</text>
<text x="176.6" y="49.4">CMD</text>
<text x="176.6" y="51.9">VDD</text>
<text x="207.1" y="51.9">GND12</text>
<text x="207.1" y="49.4">GND11</text>
<text x="176.6" y="54.4">CLK</text>
<text x="176.6" y="57">VSS</text>
<text x="176.6" y="59.5">DAT0</text>
<text x="207.1" y="54.4">GND13</text>
<text x="176.6" y="62.1">DAT1</text>
<text x="176.6" y="67.1">CD</text>
<text x="187.4" y="100.2">SH2</text>
<text x="187.4" y="102.7">SH1</text>
<text x="189.3" y="107.8">18</text>
<text x="75" y="112.9">A1</text>
<text x="95" y="112.9">B1</text>
<text x="189.3" y="112.9">16</text>
<text x="189.3" y="110.3">17</text>
<text x="75" y="115.4">VCCA</text>
<text x="75" y="117.9">A2</text>
<text x="91.5" y="115.4">VCCB</text>
<text x="95" y="117.9">B2</text>
<text x="189.3" y="117.9">14</text>
<text x="189.3" y="115.4">15</text>
<text x="75" y="120.5">A3</text>
<text x="75" y="123">A4</text>
<text x="75" y="125.6">A5</text>
<text x="95" y="125.6">B5</text>
<text x="95" y="123">B4</text>
<text x="95" y="120.5">B3</text>
<text x="189.3" y="125.6">11</text>
<text x="189.3" y="123">12</text>
<text x="189.3" y="120.5">13</text>
<text x="75" y="128.1">A6</text>
<text x="75" y="130.6">A7</text>
<text x="95" y="130.6">B7</text>
<text x="95" y="128.1">B6</text>
<text x="189.3" y="128.1">10</text>
<text x="190.5" y="130.6">9</text>
<text x="75" y="133.2">A8</text>
<text x="75" y="135.7">OE</text>
<text x="92.8" y="135.7">GND</text>
<text x="95" y="133.2">B8</text>
<text x="190.5" y="135.7">7</text>
<text x="190.5" y="133.2">8</text>
<text x="90" y="138.3">E_GND</text>
<text x="190.5" y="143.3">4</text>
<text x="190.5" y="140.8">5</text>
<text x="190.5" y="138.3">6</text>
<text x="190.5" y="148.4">2</text>
<text x="190.5" y="145.9">3</text>
<text x="190.5" y="151">1</text>
<text x="77.5" y="166.2">NC0</text>
<text x="87.9" y="166.2">VCC</text>
<text x="77.5" y="171.3">A</text>
<text x="88.2" y="171.3">NC1</text>
<text x="77.5" y="176.4">GND</text>
<text x="91.3" y="176.4">Y</text>
</g>
<g font-size="2.3" fill="#f00">
<text x="232.5" y="110.3">P314/MIPI_DL1_N</text>
<text x="232.7" y="112.9">P313/MIPI_DL1_P</text>
<text x="254.6" y="110.3">[1,8]</text>
<text x="254.6" y="112.9">[1,8]</text>
<text x="18.8" y="117.7">[2,8]</text>
<text x="26.2" y="117.7">PD01</text>
<text x="233.7" y="117.9">P202/MIPI_CL_N</text>
<text x="254.6" y="117.9">[1,8]</text>
<text x="18.8" y="120.2">[2,8]</text>
<text x="18.8" y="122.8">[2,8]</text>
<text x="18.8" y="125.6">[2,8]</text>
<text x="26.2" y="120.2">P111</text>
<text x="26.2" y="122.8">PD04</text>
<text x="26.2" y="125.6">PD05</text>
<text x="232.5" y="125.6">P204/MIPI_DL0_N</text>
<text x="234" y="120.5">P203/MIPI_CL_P</text>
<text x="254.6" y="125.6">[1,8]</text>
<text x="254.6" y="120.5">[1,8]</text>
<text x="18.8" y="130.4">[2,8]</text>
<text x="18.8" y="127.8">[2,8]</text>
<text x="26.2" y="130.4">PD02</text>
<text x="26.2" y="127.8">PD03</text>
<text x="232.2" y="128.1">P205/MIPI_DL0_P</text>
<text x="254" y="128.1">[1,8]</text>
<text x="18.8" y="133.2">[2,8]</text>
<text x="26.2" y="133.2">PD07</text>
<text x="230.7" y="132.9">P410</text>
<text x="230.7" y="135.5">P409</text>
<text x="238.5" y="132.9">[2,4,8]</text>
<text x="238.5" y="135.5">[2,4,8]</text>
<text x="230.7" y="138">P411</text>
<text x="238.5" y="138">[2,8]</text>
<text x="263.7" y="143.1">P012</text>
<text x="271.6" y="143.1">[2,8]</text>
<text x="263.7" y="148.2">P412</text>
<text x="263.7" y="145.6">P502</text>
<text x="271.6" y="148.2">[2,8]</text>
<text x="271.6" y="145.6">[2,8]</text>
<text x="263.7" y="153.2">P013</text>
<text x="263.7" y="155.8">P500</text>
<text x="263.7" y="150.7">P501</text>
<text x="271.6" y="153.2">[2,8]</text>
<text x="271.6" y="155.8">[2,8]</text>
<text x="271.6" y="150.7">[2,8]</text>
</g>
<g font-size="1.8">
<text x="31.7" y="1.9">5</text>
<text x="90.1" y="1.9">4</text>
<text x="148.5" y="1.9">3</text>
<text x="206.8" y="1.9">2</text>
<text x="265.2" y="1.9">1</text>
<text x=".7" y="29.8">D</text>
<text x="295.1" y="29.8">D</text>
<text x=".7" y="80.9">C</text>
<text x="295.1" y="80.9">C</text>
<text x=".7" y="132.1">B</text>
<text x="295.1" y="132.1">B</text>
<text x=".7" y="183.3">A</text>
<text x="295.1" y="183.3">A</text>
<text x="31.7" y="209.2">5</text>
<text x="90.1" y="209.2">4</text>
<text x="148.5" y="209.2">3</text>
<text x="206.8" y="209.2">2</text>
<text x="265.2" y="209.2">1</text>
</g>
</svg>
